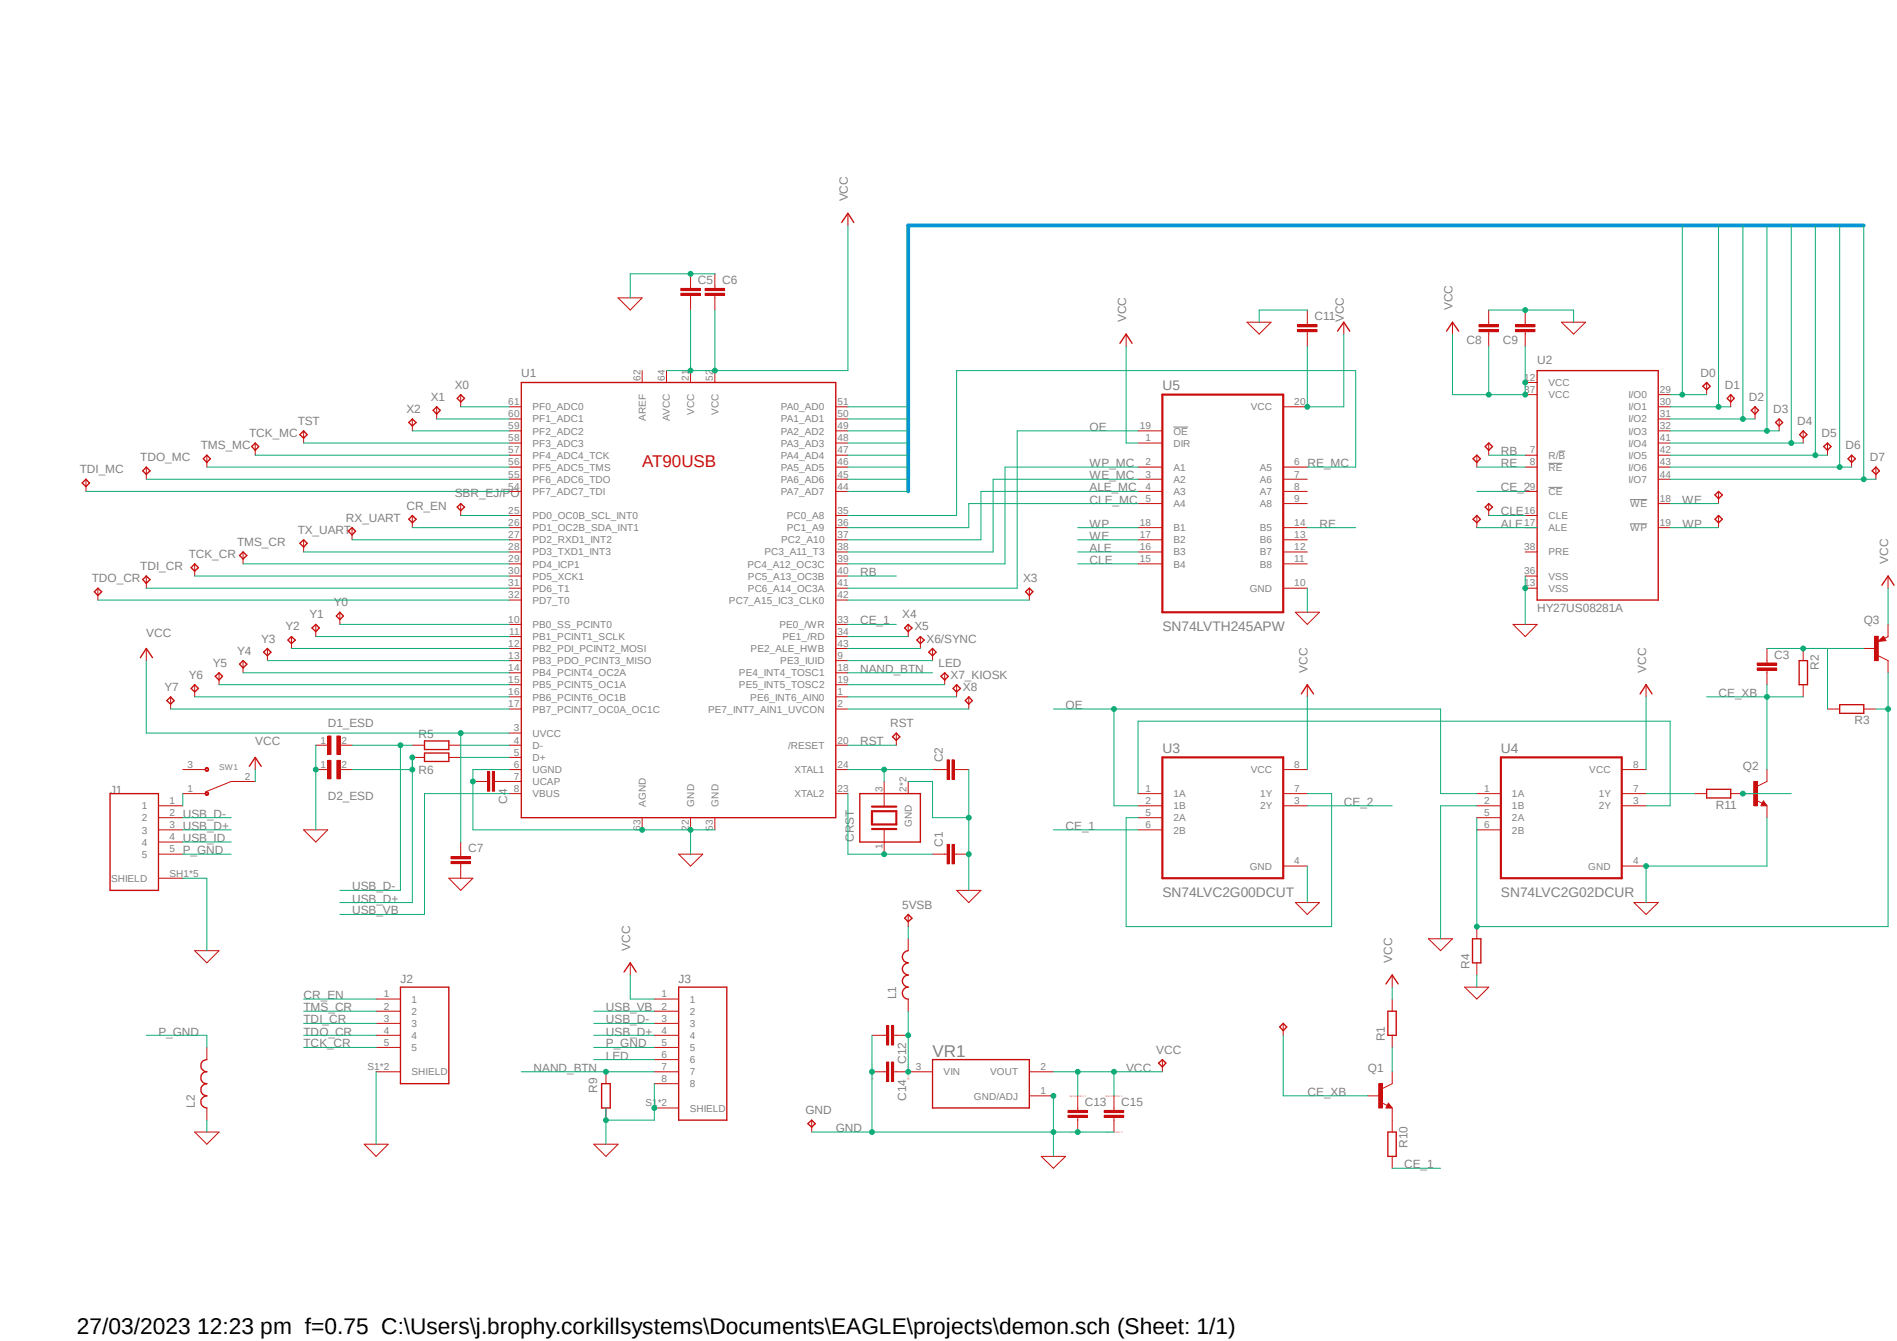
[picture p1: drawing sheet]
<svg xmlns="http://www.w3.org/2000/svg" width="297mm" height="210mm" viewBox="0 0 297 210" stroke-linecap="round" stroke-linejoin="round" font-family="sans-serif">
<path d="M12 27.1l285.1 159.2M297.1 27.1l-285.1 159.2" fill="none" stroke="#fff" stroke-width=".16"/>
<path d="M183.7 66.9h2.3M242.4 72.6h2.2M242.4 76.3h2.2M244 70.7h1.1M255.2 78.2h2.7M255.2 82h2.7" fill="none" stroke="#808080" stroke-width=".16"/>
<path d="M81.6 59.9h49.3v68.2h-49.3zM240.7 58h18.9v36h-18.9zM17.2 124.3h7.6v15.1h-7.6zM134.6 124.3h9.5v7.6h-9.5z" fill="none" stroke="#c90d0c" stroke-width=".21"/>
<g fill="none" stroke="#c90d0c" stroke-width=".16">
<path d="M100.5 58v1.9M104.4 58v1.9M108.1 58v1.9M111.9 58v1.9M238.8 59.9h1.9M79.7 63.7h1.9M79.7 65.6h1.9M79.7 67.5h1.9M79.7 69.4h1.9M79.7 71.3h1.9M79.7 73.2h1.9M79.7 75.1h1.9"/>
<path d="M79.7 77h1.9M130.9 63.7h1.9M130.9 65.6h1.9M130.9 67.5h1.9M130.9 69.4h1.9M130.9 71.3h1.9M130.9 73.2h1.9M130.9 75.1h1.9M130.9 77h1.9M178.2 67.5h3.8M178.2 69.4h3.8M178.2 73.2h3.8"/>
<path d="M178.2 75.1h3.8M178.2 77h3.8M178.2 78.9h3.8M200.9 63.7h3.8M200.9 73.2h3.8M200.9 75.1h3.8M200.9 77h3.8M200.9 78.9h3.8M238.8 71.3h1.9M238.8 73.2h1.9M238.8 77h1.9M238.8 61.8h1.9"/>
<path d="M259.6 63.7h1.9M259.6 65.6h1.9M259.6 67.5h1.9M259.6 69.4h1.9M259.6 71.3h1.9M259.6 73.2h1.9M259.6 75.1h1.9M259.6 78.9h1.9M259.6 61.8h1.9M79.7 97.8h1.9M79.7 99.7h1.9M79.7 80.7h1.9"/>
<path d="M79.7 82.6h1.9M79.7 84.5h1.9M79.7 86.4h1.9M79.7 88.3h1.9M79.7 90.2h1.9M79.7 92.1h1.9M79.7 94h1.9M130.9 97.8h1.9M130.9 99.7h1.9M130.9 80.7h1.9M130.9 82.6h1.9M130.9 84.5h1.9"/>
<path d="M130.9 86.4h1.9M130.9 88.3h1.9M130.9 90.2h1.9M130.9 92.1h1.9M130.9 94h1.9M178.2 82.6h3.8M178.2 84.5h3.8M178.2 86.4h3.8M178.2 88.3h3.8M200.9 82.6h3.8M200.9 84.5h3.8M200.9 86.4h3.8"/>
<path d="M200.9 88.3h3.8M200.9 92.1h3.8M238.8 80.7h1.9M238.8 82.6h1.9M238.8 86.4h1.9M238.8 90.2h1.9M238.8 92.1h1.9M259.6 82.6h1.9M79.7 101.6h1.9M79.7 103.5h1.9M79.7 105.4h1.9M79.7 107.2h1.9"/>
<path d="M79.7 109.1h1.9M79.7 111h1.9M79.7 116.7h1.9M79.7 118.6h1.9M79.7 114.8h1.9M130.9 101.6h1.9M130.9 103.5h1.9M130.9 105.4h1.9M130.9 107.2h1.9M130.9 109.1h1.9M130.9 111h1.9M130.9 116.7h1.9"/>
<path d="M24.8 126.2h3.8M24.8 128.1h3.8M24.8 130h3.8M24.8 131.9h3.8M24.8 137.5h3.8M24.8 133.8h3.8M79.7 120.5h1.9M79.7 122.4h1.9M79.7 124.3h1.9M100.5 128.1v1.9M108.1 128.1v1.9M111.9 128.1v1.9"/>
<path d="M130.9 120.5h1.9M130.9 124.3h1.9M138.4 122.4v3.8M138.4 130v3.8M142.2 122.4v1.9M178.2 124.3h3.8M178.2 126.2h3.8M178.2 128.1h3.8M178.2 130h3.8M200.9 120.5h3.8M200.9 124.3h3.8M200.9 126.2h3.8"/>
<path d="M200.9 135.6h3.8"/>
</g>
<path d="M182 61.8h18.9v34.1h-18.9zM182 118.6h18.9v18.9h-18.9zM136.5 127h3.8v2.1h-3.8zM136.5 126.3h3.8M136.5 129.8h3.8" fill="none" stroke="#c90d0c" stroke-width=".34"/>
<path d="M51.3 115.3h.5v2.9h-.5z" fill-rule="evenodd" fill="#c90d0c"/>
<path d="M51.3 115.3h.5v2.9h-.5z" fill="none" stroke="#c90d0c" stroke-width=".16"/>
<path d="M52.7 115.3h.6v2.9h-.6z" fill-rule="evenodd" fill="#c90d0c"/>
<g fill="none" stroke="#c90d0c" stroke-width=".16">
<path d="M267.2 59.9v1.9M13.5 75.1v1.9M22.9 73.2v1.9M32.4 71.3v1.9M40 69.4v1.9M47.5 67.5v1.9M64.6 65.6v1.9M68.4 63.7v1.9M72.1 61.8v1.9M72.1 78.9v1.8M271 61.8v1.9M274.8 63.7v1.9"/>
<path d="M278.6 65.6v1.9M282.3 67.5v1.9M286.1 69.4v1.9M289.9 71.3v1.9M293.7 73.2v1.9M15.3 92.1v1.9M22.9 90.2v1.9M30.5 88.3v1.9M38.1 86.4v1.9M45.6 99.7v1.9M47.5 84.5v1.9M49.4 97.8v1.9"/>
<path d="M53.2 95.9v1.9M55.1 82.6v1.9M64.6 80.7v1.9M142.2 97.8v1.9M144.1 99.7v1.9M161.2 92.1v1.9M26.7 109.1v1.9M30.5 107.2v1.9M34.3 105.4v1.8M38.1 103.5v1.9M41.9 101.6v1.9M49.4 116.7h1.9"/>
<path d="M52.7 115.3h.6v2.9h-.6zM53.2 116.7h1.9M146 101.6v1.9M147.9 105.4v1.8M149.8 107.2v1.9M151.7 109.1v1.9M127.1 175.4v1.9M182 165.9v2M200.9 160.3v1.8"/>
</g>
<g fill="none" stroke="#c90d0c" stroke-width=".21">
<path d="M267.2 59.9l.6 .6-.6 .5-.6-.5zM13.5 75.1l.5 .5-.5 .6-.6-.6zM22.9 73.2l.6 .5-.6 .6-.5-.6zM31.8 71.8l.6-.5 .5 .5-.5 .6zM40 69.4l.5 .5-.5 .6-.6-.6zM47.5 67.5l.6 .6-.6 .5-.6-.5zM64 66.2l.6-.6 .6 .6-.6 .5zM68.4 63.7l.5 .6-.5 .6-.6-.6zM71.6 79.4l.5-.5 .6 .5-.6 .6zM72.1 61.8l.6 .6-.6 .5-.5-.5zM271 61.8l.5 .6-.5 .5-.6-.5zM274.2 64.3l.6-.6 .5 .6-.5 .6z"/>
<path d="M278 66.2l.6-.6 .5 .6-.5 .5zM282.3 67.5l.6 .6-.6 .5-.5-.5zM285.5 69.9l.6-.5 .6 .5-.6 .6zM289.3 71.8l.6-.5 .6 .5-.6 .6zM293.1 73.7l.6-.5 .6 .5-.6 .6zM14.8 92.7l.5-.6 .6 .6-.6 .6zM22.9 90.2l.6 .6-.6 .6-.5-.6zM30.5 88.3l.6 .6-.6 .6-.6-.6zM37.5 87l.6-.6 .6 .6-.6 .5zM45.6 99.7l.6 .5-.6 .6-.5-.6zM46.9 85.1l.6-.6 .6 .6-.6 .6zM48.9 98.3l.5-.5 .6 .5-.6 .6z"/>
<path d="M53.2 95.9l.6 .6-.6 .5-.5-.5zM54.5 83.2l.6-.6 .6 .6-.6 .6zM64.6 80.7l.6 .6-.6 .6-.6-.6zM141.6 98.3l.6-.5 .6 .5-.6 .6zM160.6 92.7l.6-.6 .5 .6-.5 .6zM26.1 109.7l.6-.6 .6 .6-.6 .6zM30.5 107.2l.6 .6-.6 .6-.6-.6zM33.7 105.9l.6-.5 .5 .5-.5 .6zM37.5 104l.6-.5 .6 .5-.6 .6zM41.3 102.2l.6-.6 .5 .6-.5 .5zM143.6 100.2l.5-.5 .6 .5-.6 .6zM145.4 102.2l.6-.6 .6 .6-.6 .5z"/>
<path d="M147.3 105.9l.6-.5 .6 .5-.6 .6zM149.8 107.2l.6 .6-.6 .6-.6-.6zM151.7 109.1l.5 .6-.5 .6-.6-.6zM126.5 176l.6-.6 .5 .6-.5 .5zM181.4 166.5l.6-.6 .5 .6-.5 .6zM200.9 160.3l.6 .5-.6 .6-.5-.6z"/>
</g>
<path d="M51.3 119.1h.5v2.9h-.5z" fill-rule="evenodd" fill="#c90d0c"/>
<path d="M51.3 119.1h.5v2.9h-.5z" fill="none" stroke="#c90d0c" stroke-width=".16"/>
<path d="M52.7 119.1h.6v2.9h-.6z" fill-rule="evenodd" fill="#c90d0c"/>
<g fill="none" stroke="#c90d0c" stroke-width=".16">
<path d="M132.8 33.4v1.9M96.8 46.7h3.7l-1.8 1.9zM106.6 45.9h3v.4h-3zM106.6 45.2h3v.3h-3zM108.1 42.9v2.3M108.1 46.3v2.3M110.4 45.9h3.1v.4h-3.1zM110.4 45.2h3.1v.3h-3.1zM111.9 42.9v2.3M111.9 46.3v2.3M195.2 50.5h3.8l-1.9 1.8zM203.2 51.6h3v.3h-3z"/>
<path d="M203.2 50.8h3v.4h-3zM204.7 48.6v2.2M204.7 52v2.2M210.4 50.5v1.8M227.4 50.5v1.8M231.6 50.8h3v.4h-3zM231.6 51.6h3v.3h-3zM233.1 48.6v2.2M233.1 52v2.2M237.3 50.8h3v.4h-3zM237.3 51.6h3v.3h-3zM238.8 48.6v2.2"/>
<path d="M238.8 52v2.2M244.5 50.5h3.7l-1.8 1.8zM202.8 95.9h3.8l-1.9 1.9zM236.9 97.8h3.8l-1.9 1.9zM52.7 119.1h.6v2.9h-.6zM64.6 116.7h1.9M64.6 118.6h1.9M70.3 116.7h1.8M70.3 118.6h1.8M47.5 130h3.8l-1.9 1.9zM49.4 120.5h1.9M53.2 120.5h1.9"/>
<path d="M70.6 134.9h3.1v.4h-3.1zM70.6 134.2h3.1v.3h-3.1zM72.1 131.9v2.3M72.1 135.3v2.2M106.3 133.8h3.7l-1.9 1.8zM149.8 139.4h3.8l-1.9 2zM142.2 143.2v1.9M142.2 147v1.9M142.2 156.5v1.9M202.8 141.4h3.8l-1.9 1.8zM255.8 141.4h3.8l-1.9 1.8zM136.5 167.9h2.3"/>
<path d="M136.5 162.1h2.3M138.8 166.3h.3v3.1h-.3zM138.8 160.6h.3v3.1h-.3zM139.6 166.3h.3v3.1h-.3zM139.6 160.6h.3v3.1h-.3zM140 167.9h6M140 162.1h2.2M161.2 167.9h3.7M161.2 171.6h3.7M167.2 174.7h3.1v.3h-3.1zM167.2 173.9h3.1v.3h-3.1zM168.7 171.6v2.3"/>
<path d="M168.7 175v2.3M172.9 174.7h3v.3h-3zM172.9 173.9h3v.3h-3zM174.4 171.6v2.3M174.4 175v2.3M216.3 172.7l.9 .4M217.4 172.8l.6 .7h-1zM218 169.7l-1.5 .8M163 181.1h3.8l-1.9 1.9z"/>
</g>
<path d="M131.8 34.8l1-1.4 .9 1.4M209.4 51.9l1-1.4 .9 1.4M226.5 51.9l.9-1.4 1 1.4M66.5 116h3.8v1.4h-3.8zM66.5 117.9h3.8v1.4h-3.8zM142.2 143.2l.6 .6-.6 .6-.6-.6zM142.2 148.9a.95 .95 0 0 0-.9 .9 .95 .95 0 0 0 .9 1 .95 .95 0 0 0-.9 .9 .95 .95 0 0 0 .9 1 .95 .95 0 0 0-.9 .9 .95 .95 0 0 0 .9 1 .93 .93 0 0 0-.9 .9 .93 .93 0 0 0 .9 1M146 165.9h15.2v7.6h-15.2zM217.4 173.1l.1 .2h-.3l.2-.4 .4 .5h-.6" fill="none" stroke="#c90d0c" stroke-width=".21"/>
<g fill="none" stroke="#c90d0c" stroke-width=".34">
<path d="M106.6 46.1h3M106.6 45.3h3M110.4 46.1h3.1M110.4 45.3h3.1M203.2 51.8h3M203.2 51h3M231.6 51.8h3M231.6 51h3M237.3 51.8h3M237.3 51h3M70.6 135.1h3.1M70.6 134.3h3.1"/>
<path d="M139 160.6v3.1M139 166.3v3.1M139.7 160.6v3.1M139.7 166.3v3.1M167.2 174.8h3.1M167.2 174.1h3.1M172.9 174.8h3M172.9 174.1h3"/>
</g>
<path d="M215.9 169.7h.6v3.8h-.6z" fill-rule="evenodd" fill="#c90d0c"/>
<path d="M295.6 99.7l-.5 .3M294.1 100.5l.8-.8 .4 .6zM294.1 102.7l1.5 .8M214.2 171.6h1.9M215.9 169.7h.6v3.8h-.6zM218 167.9v1.8M218 173.5v1.9" fill="none" stroke="#c90d0c" stroke-width=".16"/>
<path d="M294.9 100.2h-.3l.3-.3 .1 .3-.7 .1 .6-.5 .2 .4" fill="none" stroke="#c90d0c" stroke-width=".21"/>
<path d="M293.5 99.7h.6v3.8h-.6z" fill-rule="evenodd" fill="#c90d0c"/>
<path d="M293.5 99.7h.6v3.8h-.6zM295.6 97.8v1.9M291.8 101.6h1.9M295.6 103.5v1.9M36.2 122.4l-4 1.6" fill="none" stroke="#c90d0c" stroke-width=".16"/>
<path d="M32.2 124.1l.2-.1 .2 .1 .1 .2-.1 .2-.2 .1-.2-.1-.1-.2 .2-.1h.2l.1 .1-.1 .1h-.2l-.2-.1z" fill-rule="evenodd" fill="#c90d0c"/>
<path d="M32.2 124.1l.2-.1 .2 .1 .1 .2-.1 .2-.2 .1-.2-.1-.1-.2 .2-.1h.2l.1 .1-.1 .1h-.2l-.2-.1z" fill="none" stroke="#c90d0c" stroke-width=".16"/>
<path d="M32.2 120.3l.2-.1 .2 .1 .1 .2-.1 .2-.2 .1-.2-.1-.1-.2h.1l.1-.1h.2l.1 .1-.1 .1h-.2l-.2-.1z" fill-rule="evenodd" fill="#c90d0c"/>
<path d="M28.6 120.5h3.5M28.6 124.3h3.5M32.2 120.3l.2-.1 .2 .1 .1 .2-.1 .2-.2 .1-.2-.1-.1-.2h.1l.1-.1h.2l.1 .1-.1 .1h-.2l-.2-.1zM36.2 122.4h3.8M275 125.3l.9 .5M276.1 125.4l.5 .8h-.9zM276.6 122.4l-1.5 .7" fill="none" stroke="#c90d0c" stroke-width=".16"/>
<path d="M276.1 125.8l.1 .2h-.3l.2-.4 .4 .5h-.6" fill="none" stroke="#c90d0c" stroke-width=".21"/>
<path d="M274.6 122.4h.6v3.8h-.6z" fill-rule="evenodd" fill="#c90d0c"/>
<g fill="none" stroke="#c90d0c" stroke-width=".16">
<path d="M176.3 52.3v1.9M231.2 71.3v1.9M233.1 69.4v1.9M233.1 78.9v1.8M269.1 77v1.9M231.2 80.7v1.9M269.1 80.7v1.9M295.6 90.2v1.9M22.9 101.6v1.9M40 118.6v1.9M140.3 114.8v1.9M148.3 119h.3v3h-.3z"/>
<path d="M149.1 119h.3v3h-.3zM204.7 107.2v1.9M257.7 107.2v1.9M275.1 104.6h3.1v.3h-3.1zM275.1 103.8h3.1v.4h-3.1zM276.6 101.6v2.2M276.6 105v2.2M282.3 101.6v1.9M282.3 107.2v1.9M286.1 111h1.9M291.8 111h1.9M70.3 137.5h3.7l-1.9 1.9z"/>
<path d="M74 122.4h2.3M76.3 120.9h.4v3h-.4zM77.1 120.9h.3v3h-.3zM77.5 122.4h2.2M146 120.5h2.3M146 133.8h2.3M148.3 132.2h.3v3.1h-.3zM149.1 132.2h.3v3.1h-.3zM149.4 120.5h2.3M149.4 133.8h2.3M231.2 124.3h3.8M231.2 126.2h3.8"/>
<path d="M231.2 128.1h3.8M231.2 130h3.8M253.9 124.3h3.8M253.9 126.2h3.8M253.9 120.5h3.8M253.9 135.6h3.8M265.3 124.3h1.9M271 124.3h3.8M274.6 122.4h.6v3.8h-.6zM276.6 120.5v1.9M276.6 126.2v1.9M30.5 148.9h3.8l-1.9 1.9z"/>
<path d="M58.9 156.5h3.8M58.9 158.4h3.8M98.7 150.8v1.9M102.4 156.5h3.9M102.4 158.4h3.9M218 152.7v1.9M218 156.5v1.9M223.6 147h3.8l-1.8 1.9zM229.3 154.6h3.8l-1.9 1.9zM231.2 145.1v1.9M231.2 150.8v1.9M30.5 177.3h3.8l-1.9 1.9z"/>
<path d="M32.4 164v1.9M32.4 173.5v1.9M57 179.2h3.8l-1.9 1.9zM58.9 160.3h3.8M58.9 162.1h3.8M58.9 167.9h3.8M58.9 164h3.8M93 179.2h3.8l-1.9 1.9zM94.9 167.9v1.8M94.9 173.5v1.9M102.4 160.3h3.9M102.4 162.1h3.9"/>
<path d="M102.4 167.9h3.9M102.4 164h3.9M102.4 173.5h3.9M102.4 165.9h3.9M102.4 169.7h3.9M218 162.1v1.9M218 175.4v1.9M218 181.1v1.9"/>
</g>
<path d="M148.5 119v3M149.2 119v3M235 118.6h18.9v18.9h-18.9zM275.1 104.8h3.1M275.1 104h3.1M76.5 120.9v3M77.3 120.9v3M148.5 132.2v3.1M149.2 132.2v3.1" fill="none" stroke="#c90d0c" stroke-width=".34"/>
<g fill="none" stroke="#c90d0c" stroke-width=".21">
<path d="M175.3 53.8l1-1.5 .9 1.5M230.6 71.8l.6-.5 .6 .5-.6 .6zM232.5 69.9l.6-.5 .6 .5-.6 .6zM232.5 79.4l.6-.5 .6 .5-.6 .6zM268.5 77.5l.6-.5 .6 .5-.6 .6zM230.6 81.3l.6-.6 .6 .6-.6 .6zM269.1 80.7l.6 .6-.6 .6-.6-.6zM294.6 91.7l1-1.5 .9 1.5M22 103l.9-1.4 1 1.4M139.7 115.4l.6-.6 .6 .6-.6 .6zM203.8 108.7l.9-1.5 1 1.5M256.8 108.7l.9-1.5 1 1.5"/>
<path d="M281.7 103.5h1.3v3.7h-1.3zM288 110.4h3.8v1.3h-3.8zM39 120l1-1.4 .9 1.4M267.2 123.6h3.8v1.4h-3.8zM62.7 154.6h7.6v15.1h-7.6zM97.7 152.2l1-1.4 .9 1.4M106.3 154.6h7.5v20.8h-7.5zM217 154.1l1-1.4 .9 1.4M217.3 158.4h1.3v3.7h-1.3zM230.5 147h1.4v3.8h-1.4zM32.4 165.9a.95 .95 0 0 0-.9 1 .95 .95 0 0 0 .9 1 .93 .93 0 0 0-.9 .9 .93 .93 0 0 0 .9 .9 .95 .95 0 0 0-.9 1 .95 .95 0 0 0 .9 .9 .95 .95 0 0 0-.9 1 .95 .95 0 0 0 .9 .9M94.2 169.7h1.3v3.8h-1.3z"/>
<path d="M217.3 177.3h1.3v3.8h-1.3z"/>
</g>
<path d="M291.8 35.3h-149.6v41.7" fill="none" stroke="#0696d7" stroke-width=".59"/>
<g fill="none" stroke="#0dab76" stroke-width=".16">
<path d="M13.5 77h66.2M22.9 75.1h56.8M32.4 73.2h47.3M40 71.3h39.7M47.5 69.4h32.2M47.5 86.4h32.2M49.4 99.7h30.3M53.2 97.8h26.5M55.1 84.5h24.6M26.7 111h53M30.5 109.1h49.2M34.3 107.2h45.4"/>
<path d="M38.1 105.4h41.6M41.9 103.5h37.8M45.6 101.6h34.1M132.8 116.7h7.5M132.8 124.3v9.5h13.2"/>
</g>
<circle cx="138.4" cy="133.8" r=".38" fill="#0dab76"/>
<g fill="none" stroke="#0dab76" stroke-width=".16">
<path d="M132.8 120.5h13.2M138.4 120.5v1.9"/>
<circle cx="138.4" cy="133.8" r=".38"/>
</g>
<circle cx="138.4" cy="120.5" r=".38" fill="#0dab76"/>
<g fill="none" stroke="#0dab76" stroke-width=".16">
<path d="M263.4 35.3v26.5M64.6 67.5h15.1M68.4 65.6h11.3M72.1 63.7h7.6M231.2 73.2h7.6M233.1 71.3h5.7M261.5 78.9h7.6M261.5 61.8h5.7M72.1 80.7h7.6M132.8 90.2h7.5M168.7 82.6h9.5M168.7 84.5h9.5"/>
<path d="M168.7 86.4h9.5M168.7 88.3h9.5M204.7 82.6h7.6M231.2 82.6h9.5M233.1 80.7h5.7M261.5 82.6h7.6M132.8 107.2h15.1M93 165.9h9.4"/>
<circle cx="138.4" cy="120.5" r=".38"/>
</g>
<circle cx="263.4" cy="61.8" r=".38" fill="#0dab76"/>
<g fill="none" stroke="#0dab76" stroke-width=".16">
<path d="M272.9 35.3v30.3M132.8 63.7h9.4M261.5 65.6h13.3"/>
<circle cx="263.4" cy="61.8" r=".38"/>
</g>
<circle cx="272.9" cy="65.6" r=".38" fill="#0dab76"/>
<g fill="none" stroke="#0dab76" stroke-width=".16">
<path d="M276.6 35.3v32.2M132.8 67.5h9.4M261.5 67.5h17.1"/>
<circle cx="272.9" cy="65.6" r=".38"/>
</g>
<circle cx="276.6" cy="67.5" r=".38" fill="#0dab76"/>
<g fill="none" stroke="#0dab76" stroke-width=".16">
<path d="M280.5 35.3v34.1M132.8 69.4h9.4M261.5 69.4h20.8"/>
<circle cx="276.6" cy="67.5" r=".38"/>
</g>
<circle cx="280.5" cy="69.4" r=".38" fill="#0dab76"/>
<g fill="none" stroke="#0dab76" stroke-width=".16">
<path d="M284.2 35.3v36M132.8 71.3h9.4M261.5 71.3h24.6"/>
<circle cx="280.5" cy="69.4" r=".38"/>
</g>
<circle cx="284.2" cy="71.3" r=".38" fill="#0dab76"/>
<g fill="none" stroke="#0dab76" stroke-width=".16">
<path d="M288 35.3v37.9M132.8 73.2h9.4M261.5 73.2h28.4"/>
<circle cx="284.2" cy="71.3" r=".38"/>
</g>
<circle cx="288" cy="73.2" r=".38" fill="#0dab76"/>
<g fill="none" stroke="#0dab76" stroke-width=".16">
<path d="M291.8 35.3v39.8M132.8 75.1h9.4M261.5 75.1h32.2"/>
<circle cx="288" cy="73.2" r=".38"/>
</g>
<circle cx="291.8" cy="75.1" r=".38" fill="#0dab76"/>
<g fill="none" stroke="#0dab76" stroke-width=".16">
<path d="M269.1 35.3v28.4M132.8 77h9.4M178.2 77h-24.6v7.5h-20.8M178.2 73.2h-20.8v15.1h-24.6M178.2 75.1h-22.7v11.3h-22.7M178.2 78.9h-26.5v3.7h-18.9M204.7 73.2h7.6v-15.2h-62.5v22.7h-17M261.5 63.7h9.5"/>
<circle cx="291.8" cy="75.1" r=".38"/>
</g>
<circle cx="269.1" cy="63.7" r=".38" fill="#0dab76"/>
<g fill="none" stroke="#0dab76" stroke-width=".16">
<path d="M132.8 65.6h9.4M64.6 116.7h-1.9v22.7h-9.5M72.1 116.7h7.6"/>
<circle cx="269.1" cy="63.7" r=".38"/>
</g>
<circle cx="62.7" cy="116.7" r=".38" fill="#0dab76"/>
<g fill="none" stroke="#0dab76" stroke-width=".16">
<path d="M55.1 116.7h7.6M64.6 118.6v1.9h-9.5M28.6 128.1h7.6M93 160.3h9.4"/>
<circle cx="62.7" cy="116.7" r=".38"/>
</g>
<circle cx="64.6" cy="118.6" r=".38" fill="#0dab76"/>
<g fill="none" stroke="#0dab76" stroke-width=".16">
<path d="M64.6 120.5v20.9h-11.4"/>
<circle cx="64.6" cy="118.6" r=".38"/>
</g>
<circle cx="64.6" cy="120.5" r=".38" fill="#0dab76"/>
<g fill="none" stroke="#0dab76" stroke-width=".16">
<path d="M49.4 116.7v13.3M72.1 118.6h7.6M28.6 130h7.6M93 162.1h9.4"/>
<circle cx="64.6" cy="120.5" r=".38"/>
</g>
<circle cx="49.4" cy="120.5" r=".38" fill="#0dab76"/>
<g fill="none" stroke="#0dab76" stroke-width=".16">
<path d="M111.9 130h-3.8v3.8"/>
<circle cx="49.4" cy="120.5" r=".38"/>
</g>
<circle cx="108.1" cy="130" r=".38" fill="#0dab76"/>
<g fill="none" stroke="#0dab76" stroke-width=".16">
<path d="M79.7 120.5h-5.7v9.5h34.1"/>
<circle cx="108.1" cy="130" r=".38"/>
</g>
<circle cx="100.5" cy="130" r=".38" fill="#0dab76"/>
<circle cx="100.5" cy="130" r=".38" fill="none" stroke="#0dab76" stroke-width=".16"/>
<circle cx="74" cy="122.4" r=".38" fill="#0dab76"/>
<g fill="none" stroke="#0dab76" stroke-width=".16">
<path d="M204.7 135.6v5.8M276.6 135.6h-18.9v5.8"/>
<circle cx="74" cy="122.4" r=".38"/>
</g>
<circle cx="257.7" cy="135.6" r=".38" fill="#0dab76"/>
<g fill="none" stroke="#0dab76" stroke-width=".16">
<path d="M204.7 92.1v3.8M238.8 90.2v7.6M276.6 128.1v7.5"/>
<circle cx="257.7" cy="135.6" r=".38"/>
</g>
<circle cx="238.8" cy="92.1" r=".38" fill="#0dab76"/>
<g fill="none" stroke="#0dab76" stroke-width=".16">
<path d="M233.1 48.6h13.3"/>
<circle cx="238.8" cy="92.1" r=".38"/>
</g>
<circle cx="238.8" cy="48.6" r=".38" fill="#0dab76"/>
<g fill="none" stroke="#0dab76" stroke-width=".16">
<path d="M111.9 42.9h-13.2v3.8M204.7 48.6h-7.6v1.9M246.4 48.6v1.9"/>
<circle cx="238.8" cy="48.6" r=".38"/>
</g>
<circle cx="108.1" cy="42.9" r=".38" fill="#0dab76"/>
<g fill="none" stroke="#0dab76" stroke-width=".16">
<path d="M127.1 177.3h37.8M164.9 171.6v9.5"/>
<circle cx="108.1" cy="42.9" r=".38"/>
</g>
<circle cx="164.9" cy="171.6" r=".38" fill="#0dab76"/>
<g fill="none" stroke="#0dab76" stroke-width=".16">
<path d="M164.9 177.3h9.5"/>
<circle cx="164.9" cy="171.6" r=".38"/>
</g>
<circle cx="168.7" cy="177.3" r=".38" fill="#0dab76"/>
<circle cx="168.7" cy="177.3" r=".38" fill="none" stroke="#0dab76" stroke-width=".16"/>
<circle cx="164.9" cy="177.3" r=".38" fill="#0dab76"/>
<g fill="none" stroke="#0dab76" stroke-width=".16">
<path d="M136.5 162.1v15.2"/>
<circle cx="164.9" cy="177.3" r=".38"/>
</g>
<circle cx="136.5" cy="167.9" r=".38" fill="#0dab76"/>
<circle cx="136.5" cy="167.9" r=".38" fill="none" stroke="#0dab76" stroke-width=".16"/>
<circle cx="136.5" cy="177.3" r=".38" fill="#0dab76"/>
<g fill="none" stroke="#0dab76" stroke-width=".16">
<path d="M151.7 120.5v7.6h-5.7v-5.7h-3.8"/>
<circle cx="136.5" cy="177.3" r=".38"/>
</g>
<circle cx="151.7" cy="128.1" r=".38" fill="#0dab76"/>
<g fill="none" stroke="#0dab76" stroke-width=".16">
<path d="M151.7 128.1v11.3"/>
<circle cx="151.7" cy="128.1" r=".38"/>
</g>
<circle cx="151.7" cy="133.8" r=".38" fill="#0dab76"/>
<g fill="none" stroke="#0dab76" stroke-width=".16">
<path d="M231.2 152.7v1.9M58.9 167.9v11.3M102.4 169.7v5.7"/>
<circle cx="151.7" cy="133.8" r=".38"/>
</g>
<circle cx="102.4" cy="173.5" r=".38" fill="#0dab76"/>
<g fill="none" stroke="#0dab76" stroke-width=".16">
<path d="M94.9 175.4h7.5M94.9 173.5v5.7"/>
<circle cx="102.4" cy="173.5" r=".38"/>
</g>
<circle cx="94.9" cy="175.4" r=".38" fill="#0dab76"/>
<g fill="none" stroke="#0dab76" stroke-width=".16">
<path d="M227.4 52.3v9.5h11.4M233.1 54.2v7.6M28.6 137.5h3.8v11.4M231.2 126.2h-5.6v20.8M142.2 145.1v1.9M32.4 175.4v1.9"/>
<circle cx="94.9" cy="175.4" r=".38"/>
</g>
<circle cx="233.1" cy="61.8" r=".38" fill="#0dab76"/>
<g fill="none" stroke="#0dab76" stroke-width=".16">
<path d="M238.8 54.2v7.6"/>
<circle cx="233.1" cy="61.8" r=".38"/>
</g>
<circle cx="238.8" cy="59.9" r=".38" fill="#0dab76"/>
<circle cx="238.8" cy="59.9" r=".38" fill="none" stroke="#0dab76" stroke-width=".16"/>
<circle cx="238.8" cy="61.8" r=".38" fill="#0dab76"/>
<g fill="none" stroke="#0dab76" stroke-width=".16">
<path d="M210.4 52.3v11.4h-5.7v-9.5"/>
<circle cx="238.8" cy="61.8" r=".38"/>
</g>
<circle cx="204.7" cy="63.7" r=".38" fill="#0dab76"/>
<g fill="none" stroke="#0dab76" stroke-width=".16">
<path d="M104.4 58h7.5"/>
<circle cx="204.7" cy="63.7" r=".38"/>
</g>
<circle cx="108.1" cy="58" r=".38" fill="#0dab76"/>
<circle cx="108.1" cy="58" r=".38" fill="none" stroke="#0dab76" stroke-width=".16"/>
<circle cx="111.9" cy="58" r=".38" fill="#0dab76"/>
<g fill="none" stroke="#0dab76" stroke-width=".16">
<path d="M132.8 35.3v22.7h-20.9v-9.4M108.1 48.6v9.4M295.6 92.1v5.7M204.7 109.1v11.4M257.7 109.1v11.4M218 154.6v1.9M164.9 167.9h17.1M168.7 167.9v3.7"/>
<circle cx="111.9" cy="58" r=".38"/>
</g>
<circle cx="168.7" cy="167.9" r=".38" fill="#0dab76"/>
<g fill="none" stroke="#0dab76" stroke-width=".16">
<path d="M174.4 167.9v3.7"/>
<circle cx="168.7" cy="167.9" r=".38"/>
</g>
<circle cx="174.4" cy="167.9" r=".38" fill="#0dab76"/>
<g fill="none" stroke="#0dab76" stroke-width=".16">
<path d="M176.3 54.2v15.2h1.9M22.9 114.8h56.8M72.1 114.8v17.1M40 120.5v1.9M98.7 152.7v3.8h3.7"/>
<circle cx="174.4" cy="167.9" r=".38"/>
</g>
<circle cx="72.1" cy="114.8" r=".38" fill="#0dab76"/>
<g fill="none" stroke="#0dab76" stroke-width=".16">
<path d="M22.9 103.5v11.3"/>
<circle cx="72.1" cy="114.8" r=".38"/>
</g>
<circle cx="142.2" cy="167.9" r=".38" fill="#0dab76"/>
<g fill="none" stroke="#0dab76" stroke-width=".16">
<path d="M142.2 158.4v9.5"/>
<circle cx="142.2" cy="167.9" r=".38"/>
</g>
<circle cx="142.2" cy="162.1" r=".38" fill="#0dab76"/>
<g fill="none" stroke="#0dab76" stroke-width=".16">
<path d="M231.2 77h7.6M132.8 97.8h7.5M276.6 107.2v13.3M276.6 109.1h5.7M28.6 131.9h7.6M164.9 130h13.3M204.7 126.2h13.3M200.9 162.1v9.5h13.3M218 164v3.9M218 183h7.6"/>
<circle cx="142.2" cy="162.1" r=".38"/>
</g>
<circle cx="276.6" cy="109.1" r=".38" fill="#0dab76"/>
<g fill="none" stroke="#0dab76" stroke-width=".16">
<path d="M267.2 109.1h9.4M282.3 101.6h9.5M286.1 101.6v9.4"/>
<circle cx="276.6" cy="109.1" r=".38"/>
</g>
<circle cx="282.3" cy="101.6" r=".38" fill="#0dab76"/>
<g fill="none" stroke="#0dab76" stroke-width=".16">
<path d="M164.9 111h60.7v13.3h5.6M174.4 111v15.2h3.8M276.6 101.6h5.7M204.7 124.3h3.8v20.8h-32.2v-17h1.9"/>
<circle cx="282.3" cy="101.6" r=".38"/>
</g>
<circle cx="174.4" cy="111" r=".38" fill="#0dab76"/>
<g fill="none" stroke="#0dab76" stroke-width=".16">
<path d="M178.2 67.5h-18.9v24.6h-26.5M178.2 124.3v-11.4h83.3v13.3h-3.8M257.7 124.3h7.6M272.9 124.3h7.6"/>
<circle cx="174.4" cy="111" r=".38"/>
</g>
<circle cx="272.9" cy="124.3" r=".38" fill="#0dab76"/>
<g fill="none" stroke="#0dab76" stroke-width=".16">
<path d="M293.7 111h1.9M295.6 105.4v39.7h-64.4"/>
<circle cx="272.9" cy="124.3" r=".38"/>
</g>
<circle cx="295.6" cy="111" r=".38" fill="#0dab76"/>
<g fill="none" stroke="#0dab76" stroke-width=".16">
<path d="M231.2 128.1v17"/>
<circle cx="295.6" cy="111" r=".38"/>
</g>
<circle cx="231.2" cy="145.1" r=".38" fill="#0dab76"/>
<g fill="none" stroke="#0dab76" stroke-width=".16">
<path d="M81.6 167.9h20.8"/>
<circle cx="231.2" cy="145.1" r=".38"/>
</g>
<circle cx="94.9" cy="167.9" r=".38" fill="#0dab76"/>
<g fill="none" stroke="#0dab76" stroke-width=".16">
<path d="M15.3 94h64.4M22.9 92.1h56.8M30.5 90.2h49.2M38.1 88.3h41.6M64.6 82.6h15.1M132.8 94h28.4M132.8 99.7h9.4M132.8 105.4h13.2M132.8 109.1h17M132.8 111h18.9M132.8 101.6h11.3M132.8 103.5h13.2"/>
<path d="M28.6 124.3v1.9M28.6 133.8h7.6M79.7 124.3h-13.2v18.9h-13.3M47.5 158.4h11.4M47.5 156.5h11.4M93 158.4h9.4M22.9 162.1h9.5v1.9M47.5 162.1h11.4M47.5 160.3h11.4M47.5 164h11.4M93 164h9.4"/>
<circle cx="94.9" cy="167.9" r=".38"/>
</g>
<text font-size="3.6" x="12" y="208.9">27/03/2023 12:23 pm f=0.75 C:\Users\j.brophy.corkillsystems\Documents\EAGLE\projects\demon.sch (Sheet: 1/1)</text>
<text font-size="2.7" fill="#c90d0c" x="100.5" y="73.2">AT90USB</text>
<text font-size="2.7" fill="#808080" x="146" y="165.6">VR1</text>
<g font-size="2.2" fill="#808080">
<text x="182" y="61.1">U5</text>
<text x="182" y="98.9">SN74LVTH245APW</text>
<text x="182" y="117.9">U3</text>
<text x="235" y="117.9">U4</text>
<text x="182" y="140.5">SN74LVC2G00DCUT</text>
<text x="235" y="140.5">SN74LVC2G02DCUR</text>
</g>
<g font-size="1.9" fill="#808080">
<text x="132.8" y="31.5" transform="rotate(-90 132.8 31.5)">VCC</text>
<text x="109.3" y="44.5">C5</text>
<text x="113.1" y="44.5">C6</text>
<text x="176.3" y="50.5" transform="rotate(-90 176.3 50.5)">VCC</text>
<text x="205.8" y="50.2">C11</text>
<text x="210.4" y="50.5" transform="rotate(-90 210.4 50.5)">VCC</text>
<text x="227.4" y="48.6" transform="rotate(-90 227.4 48.6)">VCC</text>
<text x="229.6" y="53.9">C8</text>
<text x="235.3" y="53.9">C9</text>
<text x="81.6" y="59">U1</text>
<text x="240.7" y="57.1">U2</text>
<text x="266.2" y="59">D0</text>
<text x="63.6" y="64.6">X2</text>
<text x="67.4" y="62.8">X1</text>
<text x="71.2" y="60.9">X0</text>
<text x="270" y="60.9">D1</text>
<text x="273.8" y="62.8">D2</text>
<text x="277.6" y="64.6">D3</text>
<text x="31.5" y="70.3">TMS_MC</text>
<text x="39" y="68.5">TCK_MC</text>
<text x="46.6" y="66.5">TST</text>
<text x="170.6" y="67.5">OE</text>
<text x="235" y="71.3">RB</text>
<text x="281.4" y="66.5">D4</text>
<text x="285.2" y="68.5">D5</text>
<text x="289" y="70.3">D6</text>
<text x="12.5" y="74.1">TDI_MC</text>
<text x="22" y="72.2">TDO_MC</text>
<text x="71.2" y="77.9">SBR_EJ/PO</text>
<text x="170.6" y="73.2">WP_MC</text>
<text x="170.6" y="75.1">WE_MC</text>
<text x="170.6" y="77">ALE_MC</text>
<text x="204.7" y="73.2">RE_MC</text>
<text x="235" y="73.2">RE</text>
<text x="235" y="77">CE_2</text>
<text x="292.7" y="72.2">D7</text>
<text x="46.6" y="83.6">TX_UART</text>
<text x="54.1" y="81.7">RX_UART</text>
<text x="63.6" y="79.8">CR_EN</text>
<text x="170.6" y="82.6">WP</text>
<text x="170.6" y="78.9">CLE_MC</text>
<text x="206.6" y="82.6">RE</text>
<text x="235" y="82.6">ALE</text>
<text x="235" y="80.7">CLE</text>
<text x="263.4" y="78.9">WE</text>
<text x="263.4" y="82.6">WP</text>
<text x="22" y="89.3">TDI_CR</text>
<text x="29.5" y="87.4">TCK_CR</text>
<text x="37.1" y="85.5">TMS_CR</text>
<text x="170.6" y="84.5">WE</text>
<text x="170.6" y="86.4">ALE</text>
<text x="170.6" y="88.3">CLE</text>
<text x="295.6" y="88.3" transform="rotate(-90 295.6 88.3)">VCC</text>
<text x="14.4" y="91.1">TDO_CR</text>
<text x="52.3" y="95">Y0</text>
<text x="134.7" y="90.2">RB</text>
<text x="160.2" y="91.1">X3</text>
<text x="240.7" y="95.9">HY27US08281A</text>
<text x="22.9" y="99.7">VCC</text>
<text x="40.9" y="100.6">Y3</text>
<text x="44.7" y="98.7">Y2</text>
<text x="48.5" y="96.9">Y1</text>
<text x="134.7" y="97.8">CE_1</text>
<text x="141.3" y="96.9">X4</text>
<text x="143.2" y="98.7">X5</text>
<text x="145.1" y="100.6">X6/SYNC</text>
<text x="291.8" y="97.8">Q3</text>
<text x="29.5" y="106.3">Y6</text>
<text x="33.3" y="104.4">Y5</text>
<text x="37.1" y="102.5">Y4</text>
<text x="134.7" y="105.4">NAND_BTN</text>
<text x="146.9" y="104.4">LED</text>
<text x="148.8" y="106.3">X7_KIOSK</text>
<text x="204.7" y="105.4" transform="rotate(-90 204.7 105.4)">VCC</text>
<text x="257.7" y="105.4" transform="rotate(-90 257.7 105.4)">VCC</text>
<text x="277.8" y="103.2">C3</text>
<text x="284.8" y="104.9" transform="rotate(-90 284.8 104.9)">R2</text>
<text x="25.8" y="108.2">Y7</text>
<text x="51.3" y="113.9">D1_ESD</text>
<text x="139.4" y="113.9">RST</text>
<text x="150.7" y="108.2">X8</text>
<text x="166.8" y="111">OE</text>
<text x="269.1" y="109.1">CE_XB</text>
<text x="290.4" y="113.5">R3</text>
<text x="40" y="116.7">VCC</text>
<text x="65.5" y="115.6">R5</text>
<text x="134.7" y="116.7">RST</text>
<text x="147.6" y="119.4" transform="rotate(-90 147.6 119.4)">C2</text>
<text x="17.2" y="124.3">J1</text>
<text x="51.3" y="125.2">D2_ESD</text>
<text x="65.5" y="121.3">R6</text>
<text x="79.4" y="125.9" transform="rotate(-90 79.4 125.9)">C4</text>
<text x="272.9" y="120.5">Q2</text>
<text x="28.6" y="128.1">USB_D-</text>
<text x="28.6" y="130">USB_D+</text>
<text x="28.6" y="131.9">USB_ID</text>
<text x="133.7" y="131.9" transform="rotate(-90 133.7 131.9)">CRST</text>
<text x="166.8" y="130">CE_1</text>
<text x="210.4" y="126.2">CE_2</text>
<text x="268.6" y="126.7">R11</text>
<text x="28.6" y="133.8">P_GND</text>
<text x="73.3" y="133.5">C7</text>
<text x="147.6" y="132.6" transform="rotate(-90 147.6 132.6)">C1</text>
<text x="55.1" y="139.4">USB_D-</text>
<text x="55.1" y="141.4">USB_D+</text>
<text x="55.1" y="143.2">USB_VB</text>
<text x="141.3" y="142.3">5VSB</text>
<text x="98.7" y="148.9" transform="rotate(-90 98.7 148.9)">VCC</text>
<text x="62.7" y="154">J2</text>
<text x="106.3" y="154">J3</text>
<text x="218" y="150.8" transform="rotate(-90 218 150.8)">VCC</text>
<text x="230.1" y="151.8" transform="rotate(-90 230.1 151.8)">R4</text>
<text x="47.5" y="160.3">TDI_CR</text>
<text x="47.5" y="158.4">TMS_CR</text>
<text x="47.5" y="156.5">CR_EN</text>
<text x="94.9" y="160.3">USB_D-</text>
<text x="94.9" y="158.4">USB_VB</text>
<text x="140.3" y="156.5" transform="rotate(-90 140.3 156.5)">L1</text>
<text x="24.8" y="162.2">P_GND</text>
<text x="47.5" y="162.2">TDO_CR</text>
<text x="47.5" y="164">TCK_CR</text>
<text x="83.5" y="167.9">NAND_BTN</text>
<text x="94.9" y="165.9">LED</text>
<text x="94.9" y="162.2">USB_D+</text>
<text x="94.9" y="164">P_GND</text>
<text x="141.9" y="166.7" transform="rotate(-90 141.9 166.7)">C12</text>
<text x="176.3" y="167.9">VCC</text>
<text x="181" y="165">VCC</text>
<text x="214.2" y="167.9">Q1</text>
<text x="216.8" y="163.1" transform="rotate(-90 216.8 163.1)">R1</text>
<text x="30.5" y="173.5" transform="rotate(-90 30.5 173.5)">L2</text>
<text x="93.5" y="171.2" transform="rotate(-90 93.5 171.2)">R9</text>
<text x="141.9" y="172.4" transform="rotate(-90 141.9 172.4)">C14</text>
<text x="169.8" y="173.2">C13</text>
<text x="175.6" y="173.2">C15</text>
<text x="204.7" y="171.6">CE_XB</text>
<text x="126.1" y="174.5">GND</text>
<text x="130.9" y="177.3">GND</text>
<text x="220.4" y="179.7" transform="rotate(-90 220.4 179.7)">R10</text>
<text x="219.8" y="183">CE_1</text>
</g>
<g font-size="1.6" fill="#808080">
<text x="100.3" y="59.6" transform="rotate(-90 100.3 59.6)">62</text>
<text x="104.1" y="59.6" transform="rotate(-90 104.1 59.6)">64</text>
<text x="107.9" y="59.6" transform="rotate(-90 107.9 59.6)">21</text>
<text x="111.6" y="59.6" transform="rotate(-90 111.6 59.6)">52</text>
<text x="238.6" y="59.6">12</text>
<text x="79.6" y="63.5">61</text>
<text x="79.6" y="65.3">60</text>
<text x="83.4" y="64.3">PF0_ADC0</text>
<text x="101.1" y="65.9" transform="rotate(-90 101.1 65.9)">AREF</text>
<text x="104.9" y="66" transform="rotate(-90 104.9 66)">AVCC</text>
<text x="108.7" y="65" transform="rotate(-90 108.7 65)">VCC</text>
<text x="112.5" y="65" transform="rotate(-90 112.5 65)">VCC</text>
<text x="122.3" y="64.3">PA0_AD0</text>
<text x="131.1" y="63.5">51</text>
<text x="131.1" y="65.3">50</text>
<text x="195.8" y="64.3">VCC</text>
<text x="202.6" y="63.5">20</text>
<text x="238.6" y="61.6">37</text>
<text x="242.4" y="60.5">VCC</text>
<text x="242.4" y="62.4">VCC</text>
<text x="255" y="62.4">I/O0</text>
<text x="255" y="64.3">I/O1</text>
<text x="259.9" y="61.6">29</text>
<text x="259.9" y="63.5">30</text>
<text x="259.9" y="65.3">31</text>
<text x="79.6" y="67.2">59</text>
<text x="79.6" y="69.1">58</text>
<text x="79.6" y="71">57</text>
<text x="83.4" y="66.2">PF1_ADC1</text>
<text x="83.4" y="68.1">PF2_ADC2</text>
<text x="83.4" y="69.9">PF3_ADC3</text>
<text x="83.4" y="71.8">PF4_ADC4_TCK</text>
<text x="122.3" y="66.2">PA1_AD1</text>
<text x="122.3" y="68.1">PA2_AD2</text>
<text x="122.3" y="70">PA3_AD3</text>
<text x="122.3" y="71.8">PA4_AD4</text>
<text x="131.1" y="67.2">49</text>
<text x="131.1" y="69.1">48</text>
<text x="131.1" y="71">47</text>
<text x="178.5" y="67.2">19</text>
<text x="179.4" y="69.1">1</text>
<text x="183.7" y="68.1">OE</text>
<text x="183.7" y="69.9">DIR</text>
<text x="239.5" y="71">7</text>
<text x="242.4" y="71.8">R/B</text>
<text x="255" y="66.2">I/O2</text>
<text x="255" y="68.1">I/O3</text>
<text x="255" y="70">I/O4</text>
<text x="255" y="71.8">I/O5</text>
<text x="259.9" y="67.2">32</text>
<text x="259.9" y="69.1">41</text>
<text x="259.9" y="71">42</text>
<text x="79.6" y="72.9">56</text>
<text x="79.6" y="74.8">55</text>
<text x="79.6" y="76.7">54</text>
<text x="83.4" y="73.7">PF5_ADC5_TMS</text>
<text x="83.4" y="75.6">PF6_ADC6_TDO</text>
<text x="83.4" y="77.5">PF7_ADC7_TDI</text>
<text x="122.3" y="73.7">PA5_AD5</text>
<text x="122.3" y="75.6">PA6_AD6</text>
<text x="122.3" y="77.6">PA7_AD7</text>
<text x="131.1" y="72.9">46</text>
<text x="131.1" y="74.8">45</text>
<text x="131.1" y="76.7">44</text>
<text x="179.4" y="72.9">2</text>
<text x="179.4" y="74.8">3</text>
<text x="179.4" y="76.7">4</text>
<text x="183.7" y="73.7">A1</text>
<text x="183.7" y="75.6">A2</text>
<text x="183.7" y="77.5">A3</text>
<text x="197.2" y="73.7">A5</text>
<text x="197.2" y="75.6">A6</text>
<text x="197.2" y="77.6">A7</text>
<text x="202.6" y="72.9">6</text>
<text x="202.6" y="74.8">7</text>
<text x="202.6" y="76.7">8</text>
<text x="239.5" y="72.9">8</text>
<text x="239.5" y="76.7">9</text>
<text x="242.4" y="73.7">RE</text>
<text x="242.4" y="77.5">CE</text>
<text x="255" y="73.7">I/O6</text>
<text x="255" y="75.6">I/O7</text>
<text x="259.9" y="72.9">43</text>
<text x="259.9" y="74.8">44</text>
<text x="79.6" y="80.5">25</text>
<text x="79.6" y="82.4">26</text>
<text x="83.4" y="81.3">PD0_OC0B_SCL_INT0</text>
<text x="83.4" y="83.2">PD1_OC2B_SDA_INT1</text>
<text x="123.2" y="81.3">PC0_A8</text>
<text x="123.2" y="83.2">PC1_A9</text>
<text x="131.1" y="80.5">35</text>
<text x="131.1" y="82.4">36</text>
<text x="178.5" y="82.4">18</text>
<text x="179.4" y="78.6">5</text>
<text x="183.7" y="79.4">A4</text>
<text x="183.7" y="83.2">B1</text>
<text x="197.2" y="79.4">A8</text>
<text x="197.2" y="83.2">B5</text>
<text x="202.6" y="78.6">9</text>
<text x="202.6" y="82.4">14</text>
<text x="238.6" y="80.5">16</text>
<text x="238.6" y="82.4">17</text>
<text x="242.4" y="81.3">CLE</text>
<text x="242.4" y="83.2">ALE</text>
<text x="255.2" y="79.4">WE</text>
<text x="255.2" y="83.2">WP</text>
<text x="259.9" y="78.6">18</text>
<text x="259.9" y="82.4">19</text>
<text x="79.6" y="84.3">27</text>
<text x="79.6" y="86.1">28</text>
<text x="79.6" y="88.1">29</text>
<text x="79.6" y="90">30</text>
<text x="83.4" y="85.1">PD2_RXD1_INT2</text>
<text x="83.4" y="87">PD3_TXD1_INT3</text>
<text x="83.4" y="88.9">PD4_ICP1</text>
<text x="117" y="88.9">PC4_A12_OC3C</text>
<text x="119.7" y="87">PC3_A11_T3</text>
<text x="122.3" y="85.1">PC2_A10</text>
<text x="131.1" y="84.3">37</text>
<text x="131.1" y="86.1">38</text>
<text x="131.1" y="88.1">39</text>
<text x="131.1" y="90">40</text>
<text x="178.5" y="84.3">17</text>
<text x="178.5" y="86.1">16</text>
<text x="178.5" y="88.1">15</text>
<text x="183.7" y="85.1">B2</text>
<text x="183.7" y="87">B3</text>
<text x="183.7" y="88.9">B4</text>
<text x="197.2" y="85.1">B6</text>
<text x="197.2" y="87">B7</text>
<text x="197.2" y="88.9">B8</text>
<text x="202.6" y="84.3">13</text>
<text x="202.6" y="86.1">12</text>
<text x="202.6" y="88.1">11</text>
<text x="238.6" y="90">36</text>
<text x="238.6" y="86.1">38</text>
<text x="242.4" y="87">PRE</text>
<text x="79.6" y="91.8">31</text>
<text x="79.6" y="93.7">32</text>
<text x="83.4" y="90.8">PD5_XCK1</text>
<text x="83.4" y="92.7">PD6_T1</text>
<text x="83.4" y="94.6">PD7_T0</text>
<text x="114.1" y="94.6">PC7_A15_IC3_CLK0</text>
<text x="117.1" y="90.8">PC5_A13_OC3B</text>
<text x="117.1" y="92.7">PC6_A14_OC3A</text>
<text x="131.1" y="91.8">41</text>
<text x="131.1" y="93.7">42</text>
<text x="195.7" y="92.7">GND</text>
<text x="202.6" y="91.8">10</text>
<text x="238.6" y="91.8">13</text>
<text x="242.4" y="92.7">VSS</text>
<text x="242.4" y="90.8">VSS</text>
<text x="79.6" y="97.5">10</text>
<text x="79.6" y="101.3">12</text>
<text x="79.7" y="99.4">11</text>
<text x="83.4" y="98.3">PB0_SS_PCINT0</text>
<text x="83.4" y="100.2">PB1_PCINT1_SCLK</text>
<text x="122" y="98.3">PE0_/WR</text>
<text x="122.5" y="100.2">PE1_/RD</text>
<text x="131.1" y="97.5">33</text>
<text x="131.1" y="99.4">34</text>
<text x="131.1" y="101.3">43</text>
<text x="79.6" y="103.2">13</text>
<text x="79.6" y="105.1">14</text>
<text x="79.6" y="107">15</text>
<text x="83.4" y="102.2">PB2_PDI_PCINT2_MOSI</text>
<text x="83.4" y="104">PB3_PDO_PCINT3_MISO</text>
<text x="83.4" y="105.9">PB4_PCINT4_OC2A</text>
<text x="83.4" y="107.8">PB5_PCINT5_OC1A</text>
<text x="115.7" y="105.9">PE4_INT4_TOSC1</text>
<text x="115.7" y="107.8">PE5_INT5_TOSC2</text>
<text x="117.5" y="102.2">PE2_ALE_HWB</text>
<text x="122.2" y="104.1">PE3_IUID</text>
<text x="131.1" y="103.2">9</text>
<text x="131.1" y="105.1">18</text>
<text x="131.1" y="107">19</text>
<text x="79.6" y="108.9">16</text>
<text x="79.6" y="110.8">17</text>
<text x="83.4" y="109.7">PB6_PCINT6_OC1B</text>
<text x="83.4" y="111.6">PB7_PCINT7_OC0A_OC1C</text>
<text x="110.9" y="111.6">PE7_INT7_AIN1_UVCON</text>
<text x="117.5" y="109.7">PE6_INT6_AIN0</text>
<text x="131.1" y="108.9">1</text>
<text x="131.1" y="110.8">2</text>
<text x="50.2" y="116.5">1</text>
<text x="53.5" y="116.5">2</text>
<text x="80.5" y="116.5">4</text>
<text x="80.5" y="118.4">5</text>
<text x="80.5" y="114.6">3</text>
<text x="83.4" y="117.3">D-</text>
<text x="83.4" y="119.2">D+</text>
<text x="83.4" y="115.4">UVCC</text>
<text x="123.4" y="117.3">/RESET</text>
<text x="131.1" y="116.5">20</text>
<text x="26.5" y="125.9">1</text>
<text x="29.3" y="124">1</text>
<text x="29.3" y="120.2">3</text>
<text x="38.4" y="122.1">2</text>
<text x="50.2" y="120.2">1</text>
<text x="53.5" y="120.2">2</text>
<text x="80.5" y="120.2">6</text>
<text x="80.5" y="122.1">7</text>
<text x="80.5" y="124">8</text>
<text x="83.4" y="121.1">UGND</text>
<text x="83.4" y="123">UCAP</text>
<text x="83.4" y="124.8">VBUS</text>
<text x="124.4" y="121.1">XTAL1</text>
<text x="124.4" y="124.9">XTAL2</text>
<text x="131.1" y="120.2">24</text>
<text x="131.1" y="124">23</text>
<text x="138.2" y="124" transform="rotate(-90 138.2 124)">3</text>
<text x="141.9" y="124" transform="rotate(-90 141.9 124)">2*2</text>
<text x="179.4" y="124">1</text>
<text x="179.4" y="125.9">2</text>
<text x="183.7" y="124.8">1A</text>
<text x="195.8" y="121.1">VCC</text>
<text x="197.3" y="124.9">1Y</text>
<text x="202.6" y="120.2">8</text>
<text x="202.6" y="124">7</text>
<text x="202.6" y="125.9">3</text>
<text x="232.4" y="124">1</text>
<text x="232.4" y="125.9">2</text>
<text x="236.7" y="124.8">1A</text>
<text x="248.8" y="121.1">VCC</text>
<text x="250.3" y="124.9">1Y</text>
<text x="255.7" y="120.2">8</text>
<text x="255.7" y="124">7</text>
<text x="255.7" y="125.9">3</text>
<text x="22.2" y="126.7">1</text>
<text x="22.2" y="128.7">2</text>
<text x="22.2" y="130.6">3</text>
<text x="26.5" y="127.8">2</text>
<text x="26.5" y="129.7">3</text>
<text x="26.5" y="131.6">4</text>
<text x="100.3" y="130.1" transform="rotate(-90 100.3 130.1)">63</text>
<text x="101.1" y="126.3" transform="rotate(-90 101.1 126.3)">AGND</text>
<text x="107.9" y="130.1" transform="rotate(-90 107.9 130.1)">22</text>
<text x="108.7" y="126.3" transform="rotate(-90 108.7 126.3)">GND</text>
<text x="111.6" y="130.1" transform="rotate(-90 111.6 130.1)">53</text>
<text x="112.5" y="126.3" transform="rotate(-90 112.5 126.3)">GND</text>
<text x="142.8" y="129.5" transform="rotate(-90 142.8 129.5)">GND</text>
<text x="179.4" y="127.8">5</text>
<text x="179.4" y="129.7">6</text>
<text x="183.7" y="126.7">1B</text>
<text x="183.7" y="128.7">2A</text>
<text x="183.7" y="130.6">2B</text>
<text x="197.3" y="126.7">2Y</text>
<text x="232.4" y="127.8">5</text>
<text x="232.4" y="129.7">6</text>
<text x="236.7" y="126.7">1B</text>
<text x="236.7" y="128.7">2A</text>
<text x="236.7" y="130.6">2B</text>
<text x="250.3" y="126.7">2Y</text>
<text x="22.2" y="132.5">4</text>
<text x="22.2" y="134.3">5</text>
<text x="26.5" y="137.3">SH1*5</text>
<text x="26.5" y="133.5">5</text>
<text x="138.2" y="133" transform="rotate(-90 138.2 133)">1</text>
<text x="195.7" y="136.2">GND</text>
<text x="202.6" y="135.4">4</text>
<text x="248.7" y="136.2">GND</text>
<text x="255.7" y="135.4">4</text>
<text x="17.4" y="138.1">SHIELD</text>
<text x="60.1" y="156.2">1</text>
<text x="60.1" y="158.1">2</text>
<text x="60.1" y="160">3</text>
<text x="60.1" y="161.9">4</text>
<text x="64.4" y="157.1">1</text>
<text x="64.4" y="158.9">2</text>
<text x="64.4" y="160.8">3</text>
<text x="103.6" y="156.2">1</text>
<text x="103.6" y="158.1">2</text>
<text x="103.6" y="160">3</text>
<text x="103.6" y="161.9">4</text>
<text x="108" y="157.1">1</text>
<text x="108" y="158.9">2</text>
<text x="108" y="160.8">3</text>
<text x="57.5" y="167.6">S1*2</text>
<text x="60.1" y="163.8">5</text>
<text x="64.4" y="162.7">4</text>
<text x="64.4" y="164.6">5</text>
<text x="103.6" y="163.8">5</text>
<text x="103.6" y="165.7">6</text>
<text x="103.6" y="167.6">7</text>
<text x="108" y="162.7">4</text>
<text x="108" y="164.6">5</text>
<text x="108" y="166.5">6</text>
<text x="143.4" y="167.6">3</text>
<text x="162.9" y="167.6">2</text>
<text x="64.4" y="168.4">SHIELD</text>
<text x="101" y="173.3">S1*2</text>
<text x="103.6" y="169.5">8</text>
<text x="108" y="168.4">7</text>
<text x="108" y="170.3">8</text>
<text x="147.7" y="168.4">VIN</text>
<text x="152.5" y="172.2">GND/ADJ</text>
<text x="155" y="168.4">VOUT</text>
<text x="162.9" y="171.4">1</text>
<text x="108" y="174.1">SHIELD</text>
</g>
<text font-size="1.3" fill="#808080" x="34.3" y="120.5">SW1</text>
<g font-size=".4" fill="#ffba08">
<text x="136.7" y="169.2" transform="rotate(-90 136.7 169.2)">SpiceOrder 2</text>
<text x="142.4" y="169.2" transform="rotate(-90 142.4 169.2)">SpiceOrder 1</text>
<text x="167.4" y="171.7">SpiceOrder 1</text>
<text x="173.1" y="171.7">SpiceOrder 1</text>
<text x="167.4" y="177.4">SpiceOrder 2</text>
<text x="173.1" y="177.4">SpiceOrder 2</text>
</g>
</svg>
